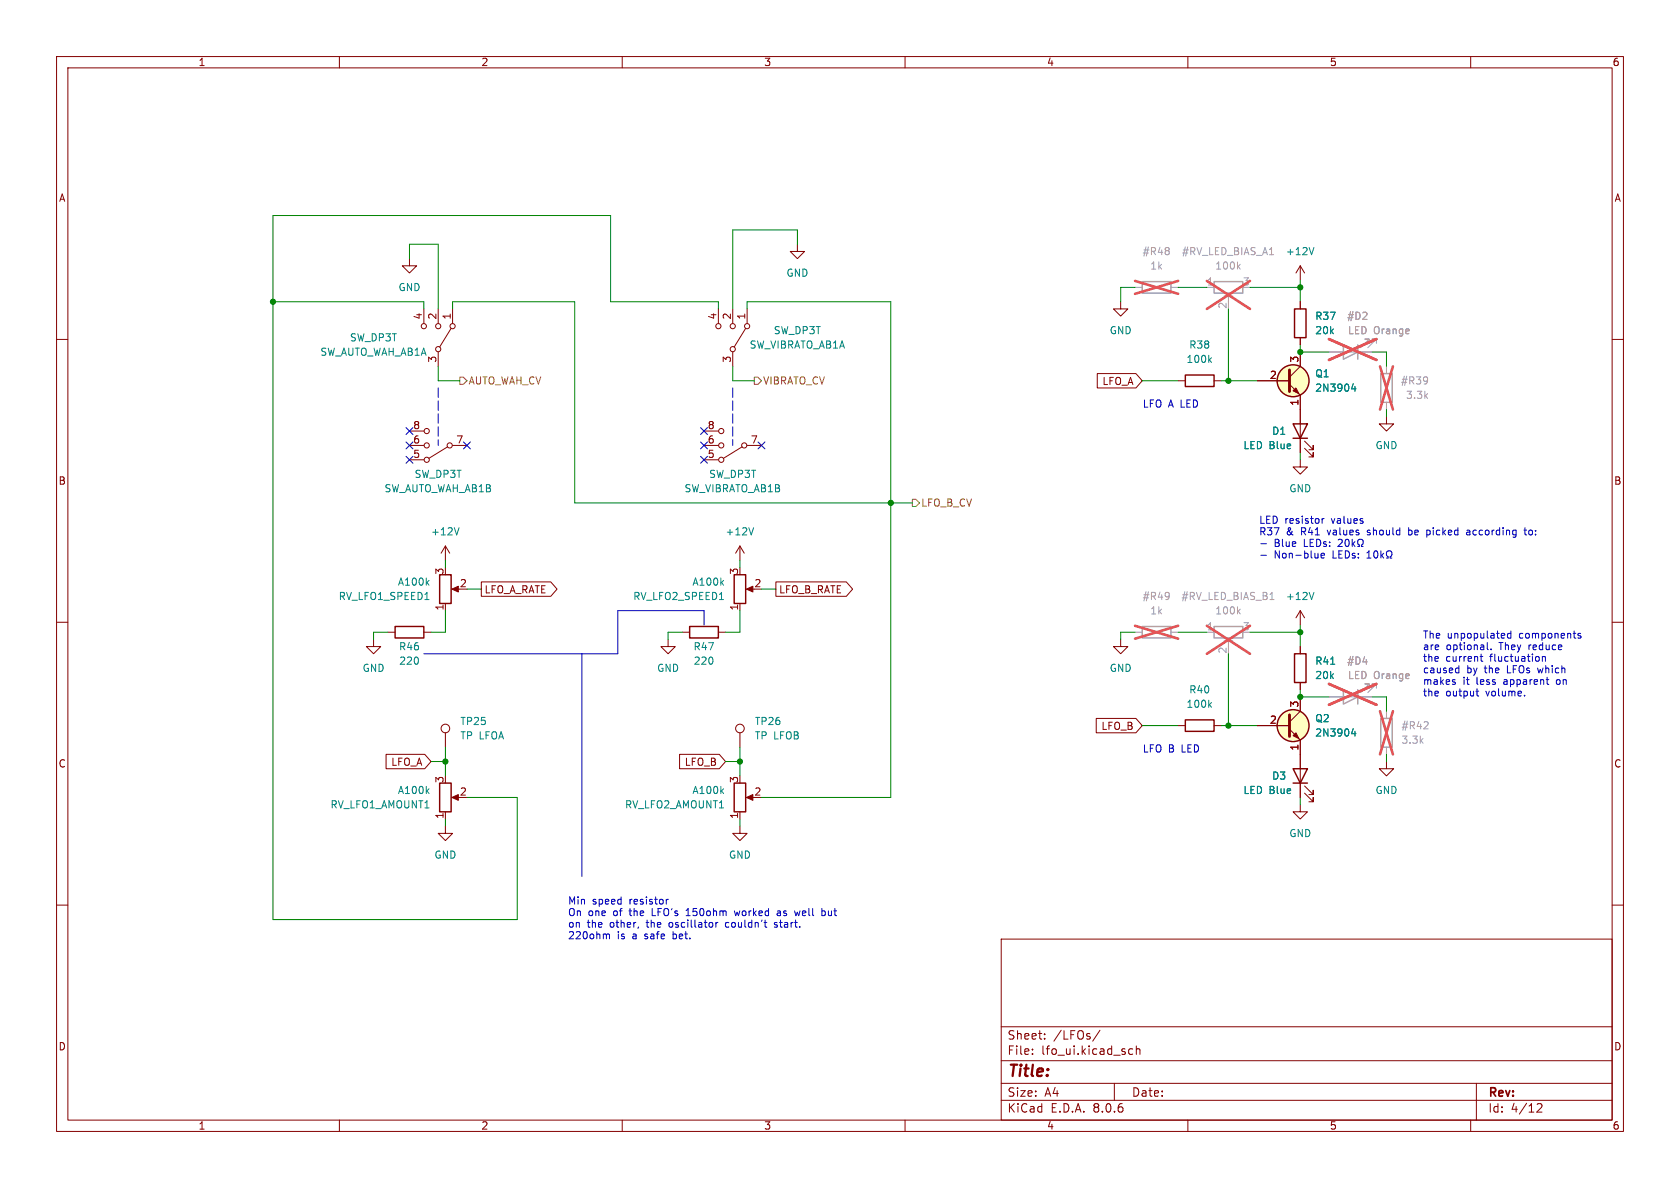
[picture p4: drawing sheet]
<svg xmlns="http://www.w3.org/2000/svg" width="297mm" height="210mm" viewBox="0 0 297 210" stroke-linecap="round" stroke-linejoin="round" font-family="sans-serif">
<g fill="none" stroke="#840000" stroke-width=".18">
<path d="M10 10h277v190h-277zM12 12h273v186h-273zM60 10v2M110 10v2M160 10v2M210 10v2M260 10v2M10 60h2M72.4 45.7v1.3h1.3l-1.3 1.3-1.3-1.3h1.3M74.9 54.6v2.6M77.5 54.6v2.6M79.8 58l-2.1 3.3"/>
<path d="M80 54.6v2.6M127 54.6v2.6M129.5 54.6v2.6M131.8 58l-2 3.3M132.1 54.6v2.6M141 43.2v1.3h1.2l-1.2 1.2-1.3-1.2h1.3M198.1 53.3v1.3h1.3l-1.3 1.3-1.3-1.3h1.3M229.9 47v2.5M229.9 53.3v1.3M229.9 59.7v1.3M229.9 47l-.8 1.3M229.9 47l.7 1.3"/>
<path d="M285 60h2M72.4 78.7h2.5M72.4 76.2h2.5M77.5 62.2v2.6M79.1 79l-3.3 2M80 78.7h2.5M124.5 78.7h2.5M124.5 76.2h2.5M129.5 62.2v2.6M131.2 79l-3.3 2M132.1 78.7h2.5M194 66h6.8l1.1 1.3-1.1 1.3h-6.8z"/>
<path d="M208.3 67.3h1.2M214.6 67.3h1.3M222.2 67.3h5.8M228 67.9l1.9 2v10.1M229.9 62.2v2.6l-1.9 1.9M230.6 79.2l1.6 1.6v-.8v.8h-.8M230.6 78l1.6 1.5v-.8v.8h-.8M245.1 73.7v1.2h1.3l-1.3 1.3-1.3-1.3h1.3M72.4 81.3h2.5M78.7 96.5v2.6M78.7 96.5l-.7 1.3M78.7 96.5l.8 1.3"/>
<path d="M124.5 81.3h2.5M130.8 96.5v2.6M130.8 96.5l-.8 1.3M130.8 96.5l.8 1.3M229.9 81.3v1.3h1.2l-1.2 1.2-1.3-1.2h1.3M10 110h2M66 113v1.3h1.3l-1.3 1.3-1.2-1.3h1.2M68.6 111.8h1.2M74.9 111.8h1.3M78.7 106.7v1.3M80.3 104.1h1M85.1 102.9h12.3l1.1 1.2-1.1 1.3h-12.3z"/>
<path d="M118.1 113v1.3h1.3l-1.3 1.3-1.3-1.3h1.3M120.6 111.8h1.3M127 111.8h1.3M130.8 106.7v1.3M132.3 104.1h1M137.2 102.9h12.4l1.1 1.2-1.1 1.3h-12.4zM198.1 113v1.3h1.3l-1.3 1.3-1.3-1.3h1.3M229.9 108l-.8 1.2M229.9 108v2.5M229.9 114.3v1.3M229.9 108l.7 1.2M285 110h2"/>
<path d="M68.3 133.3h6.8l1.1 1.3-1.1 1.3h-6.8zM78.7 129.5v2.6M120.1 133.3h7.1l1.1 1.3-1.1 1.3h-7.1zM130.8 129.5v2.6M193.8 127h7l1.1 1.3-1.1 1.2h-7zM208.3 128.3h1.2M214.6 128.3h1.3M222.2 128.3h5.8M228 128.9l1.9 1.9v10.2M229.9 120.7v1.2M229.9 123.2v2.5l-1.9 1.9M230.6 138.9l1.6 1.6v-.8v.8h-.8"/>
<path d="M245.1 134.6v1.3h1.3l-1.3 1.3-1.3-1.3h1.3M10 160h2M78.7 146.1v1.2h1.3l-1.3 1.3-1.2-1.3h1.2M78.7 143.5v1.3M80.3 141h1M130.8 146.1v1.2h1.3l-1.3 1.3-1.3-1.3h1.3M130.8 143.5v1.3M132.3 141h1M229.9 142.2v1.3h1.2l-1.2 1.3-1.3-1.3h1.3M230.6 140.2l1.6 1.5v-.7v.7h-.8M285 160h2M177 166h108v32h-108z"/>
<path d="M60 198v2M110 198v2M160 198v2M177 194.5h108M177 191.5h108M177 187.5h108M177 181.5h108M182.5 186.3v.1M182.5 185.5v.1M184.7 183.6v.1M184.7 182.8v.1M194.5 182.1l-1.3 2"/>
<path d="M197 191.5v3M199.5 186.1l.3 .3 .4-.1M200.2 185.5l-.4-.1-.3 .3M200.9 185.5l.2-.1 .4 .1v.9M200.9 184.9v1.5M210 198v2M260 198v2M261 191.5v6.5M271.7 195.2l.6-.1 .2 .1 .1 .3-.9 1.1h.9"/>
<circle cx="74.9" cy="57.7" r=".46"/>
<circle cx="77.5" cy="57.7" r=".46"/>
<circle cx="80" cy="57.7" r=".46"/>
<circle cx="127" cy="57.7" r=".46"/>
<circle cx="129.5" cy="57.7" r=".46"/>
<circle cx="132.1" cy="57.7" r=".46"/>
<circle cx="75.4" cy="78.7" r=".46"/>
<circle cx="75.4" cy="76.2" r=".46"/>
<circle cx="77.5" cy="61.7" r=".46"/>
<circle cx="79.5" cy="78.7" r=".46"/>
<circle cx="127.5" cy="78.7" r=".46"/>
<circle cx="127.5" cy="76.2" r=".46"/>
<circle cx="129.5" cy="61.7" r=".46"/>
<circle cx="131.6" cy="78.7" r=".46"/>
<circle cx="75.4" cy="81.3" r=".46"/>
<circle cx="127.5" cy="81.3" r=".46"/>
<circle cx="78.7" cy="128.8" r=".76"/>
<circle cx="130.8" cy="128.8" r=".76"/>
</g>
<g fill="none" stroke="#840000" stroke-width=".25">
<path d="M228.9 54.6h2v5.1h-2zM209.5 66.3h5.1v2h-5.1zM228.6 74.9h2.5l-1.2 2.6zM228.6 77.5h2.5M69.8 110.7h5.1v2.1h-5.1zM77.7 101.6h2.1v5.1h-2.1zM121.9 110.7h5.1v2.1h-5.1zM129.8 101.6h2v5.1h-2zM228.9 115.6h2v5.1h-2zM77.7 138.4h2.1v5.1h-2.1zM129.8 138.4h2v5.1h-2zM209.5 127.3h5.1v2h-5.1z"/>
<path d="M228.6 135.9h2.5l-1.2 2.5zM228.6 138.4h2.5"/>
<circle cx="228.6" cy="67.3" r="2.82"/>
<circle cx="228.6" cy="128.3" r="2.82"/>
</g>
<g fill="none" stroke="#008484" stroke-width=".18">
<path d="M232.3 43.8l-.4 1.2M213.8 63.6l.4 .5M214.2 63.2l-.5 .5M239.2 67.8l-.3 .9h.8M239.5 68.3v.9M81.2 93.3l-.5 1.3M133.2 93.3l-.4 1.3M232.3 104.7l-.4 1.3M235.2 117.4h.8M213.8 124.6l.4 .4M214.2 124.2l-.5 .5M239.2 128.8l-.3 .9h.8"/>
<path d="M239.5 129.3v.8"/>
</g>
<g fill="none" stroke="#a1a1a1" stroke-width=".18">
<path d="M200.7 50.8h1.2M206.6 43.9v.3M206.6 44.4v.5M207 50.8h1.3M213.4 50.8h1.2M216.4 52.3h1.5M217.2 52.3v1M218.9 47.1l.4 .5M219.3 46.7l-.5 .5M224.4 45h.8M234.9 62.2h7.7M242.1 60.7v-.8h-.8h.8l-1.6 1.6"/>
<path d="M243.3 60.7v-.8h-.7h.7l-1.5 1.6M245.1 64.8v1.2M245.1 71.1v1.3M252.3 66.7v.9M252.4 67.2l-.1 .1M200.7 111.8h1.2M206.6 104.8v.9M206.7 105.3l-.1 .1M207 111.8h1.3M213.4 111.8h1.2M216.4 113.3h1.5M217.2 113.3v1"/>
<path d="M218.9 108l.4 .5M219.3 107.7l-.5 .5M224.5 106h.7M234.9 123.2h7.7M242.1 121.7v-.8h-.8h.8l-1.6 1.5M243.3 121.7v-.8h-.7h.7l-1.5 1.5M245.1 125.7v1.3M245.1 132.1v1.3M251.7 128.8h.8M252.4 127.7v.4"/>
</g>
<path d="M201.9 49.8h5.1v2h-5.1zM214.6 49.8h5.1v2h-5.1zM237.5 61l2.5 1.2-2.5 1.3zM240 61v2.5M244.1 66h2v5.1h-2zM201.9 110.7h5.1v2.1h-5.1zM214.6 110.7h5.1v2.1h-5.1zM237.5 121.9l2.5 1.3-2.5 1.3zM240 121.9v2.6M244.1 127h2v5.1h-2z" fill="none" stroke="#a1a1a1" stroke-width=".25"/>
<g fill="none" stroke="#e65255" stroke-width=".46">
<path d="M200.7 49.7l7.6 2.2M208.3 49.7l-7.6 2.2M213.4 49.7l7.6 4.9M221 49.7l-7.6 4.9M234.9 59.9l8.4 3.7M243.3 59.9l-8.4 3.7M244 64.8l2.3 7.6M246.3 64.8l-2.3 7.6M200.7 110.6l7.6 2.3M208.3 110.6l-7.6 2.3M213.4 110.6l7.6 5M221 110.6l-7.6 5"/>
<path d="M234.9 120.9l8.4 3.7M243.3 120.9l-8.4 3.7M244 125.7l2.3 7.7M246.3 125.7l-2.3 7.7"/>
</g>
<g fill="#ffffc2" stroke="#ffffc2" stroke-width=".18">
<circle cx="228.6" cy="128.3" r="2.82"/>
<circle cx="228.6" cy="67.3" r="2.82"/>
</g>
<path d="M228 65.4v3.8M228 126.4v3.8" fill="none" stroke="#840000" stroke-width=".51"/>
<g fill="#840000" stroke="#840000" stroke-width=".18">
<path d="M228.6 130l.5-.5 .5 1.1z"/>
<path d="M228.6 69.1l.5-.5 .5 1z"/>
<path d="M79.9 104.1l1.1-.5v1z"/>
<path d="M132 141l1.1-.5v1z"/>
<path d="M79.9 141l1.1-.5v1z"/>
<path d="M132 104.1l1.1-.5v1z"/>
</g>
<path d="M81.3 66.7h.6l.6 .6-.6 .6h-.6zM133.3 66.7h.7l.6 .6-.6 .6h-.7zM161.3 88.3h.6l.7 .6-.7 .6h-.6z" fill="none" stroke="#848400" stroke-width=".18"/>
<g fill="none" stroke="#0000c2" stroke-width=".18">
<path d="M222.9 96.1h1M222.9 98.2h1M233 97.8v.8M233 98.5l-.1 .1M233.6 98.2l.6-.1-.1-.2-.4-.1-.1 .2v.6h.5M233.7 91.7v.8M234.1 91.7l-.4 .2M236.8 95.3l-.2 .2M237.1 95.3l.2 .3-.1 .3-.7 .7h.8M238.1 95.3a.72 .72 0 0 0 .1 1.3 .79 .79 0 0 0 0-1.3M239.1 95.3v1.3M239.2 96.1l.3 .5"/>
<path d="M239.5 95.8l-.4 .4M240.4 95.3l-.2 .1a.58 .58 0 0 0 .1 1v.2h-.3M240.6 95.3l.2 .1a.58 .58 0 0 1-.1 1v.2h.3M241.7 98.6h.7M241.7 97.7l.3-.3v1.2M243 97.5l.2-.1a.68 .68 0 0 1 .4 .6 .68 .68 0 0 1-.4 .6l-.2-.1-.1-.3zM244.1 97.4v1.2M244.3 98.2l.3 .4M244.6 97.8l-.5 .5M245.1 98.6h.3v-.2a.54 .54 0 0 1-.3-.7 .54 .54 0 0 1 .8-.3 .58 .58 0 0 1-.1 1v.2h.3M249 93.3v1.3M249 94.5l.2 .1"/>
<path d="M249.2 93.7l-.2 .1M252.2 93.7v1.3M252.2 94.5l.4 .1M252.6 93.7l-.4 .1M259.3 93.8h.5M259.9 94l-.5 .1-.1 .2 .1 .3 .5-.1M269.4 93.7h.5M269.6 93.3v1.1l.3 .2M102.9 115.6v39.3M124.5 110.5v-2.5h-15.3v7.6h-34.3M257.5 118.1l.4 .1M257.9 117.7v1.2"/>
<path d="M257.9 118.9h-.4M261.7 116.1h.4M261.8 115.6v1.1l.3 .2M262.9 113.6v1.1l.2 .2M263.6 114.7v.2M267.1 111.5v1.3M267.1 112h-.4l-.2 .2 .1 .5h.5M272.1 116.2v.6M272.7 116.2l.1-.1h.3l.1 .8M272.7 116.1v.8M279.4 112h-.3l-.1 .1v.2l.4 .1v.3h-.4M257.1 120.6l.2 .1-.2 .3"/>
<path d="M257.1 120.1l.1 .1M260.9 122.2h.5M261.1 121.8v1l.3 .2M269.5 122.9v.1M273.3 120.1h.5M273.6 120.9l.2 .1M118.1 159l-.3 .2M107.2 165.3l.2-.2 .3 .1v.8M121.3 161.9h.7M121.5 160.8l-.2 .2M126.6 163.1v.8M126.9 163.1l-.3 .2"/>
<path d="M128.5 163.1l-.3 .2v.4l.3 .2M129.8 161l.3 .9 .2-.6M135.1 163.1h.5M135.4 163.9h.2M136.9 163.9h.4M137.3 163.1l-.4 .1 .1 .2 .3 .1M137.4 161.1h.5M138 161.3l-.4 .1-.2 .2 .2 .3 .4-.1M141.4 161l-.2 .9-.3-.6-.2 .6M145.3 161.1l.4-.1 .2 .3-.1 .5h-.5"/>
</g>
<path d="M77.5 68.6v10.1M129.5 68.6v10.1" fill="none" stroke="#0000c2" stroke-width=".18" stroke-dasharray="1.7 .6"/>
<g fill="none" stroke="#008400" stroke-width=".18">
<path d="M48.3 53.3h26.6v1.3M72.4 45.7v-2.5h5.1v11.4M80 54.6v-1.3h21.6v35.6h59.7M127 54.6v-1.3h-19.1v-15.2h-59.6v124.5h43.1v-21.6h-8.9M132.1 54.6v-1.3h25.4v87.7h-22.9M141 43.2v-2.6h-11.5v14M200.7 50.8h-2.6v2.5M208.3 50.8h5.1M217.2 54.6v12.7M221 50.8h8.9M229.9 49.5v3.8M77.5 64.8v2.5h3.8"/>
<path d="M129.5 64.8v2.5h3.8M201.9 67.3h6.4M215.9 67.3h6.3M229.9 61v1.2h5M242.6 62.2h2.5v2.6M245.1 72.4v1.3M78.7 99.1v1.2M130.8 99.1v1.2M229.9 80v1.3M68.6 111.8h-2.6v1.2M78.7 108v3.8h-2.5M82.5 104.1h2.6"/>
<path d="M120.6 111.8h-2.5v1.2M130.8 108v3.8h-2.5M134.6 104.1h2.6M200.7 111.8h-2.6v1.2M208.3 111.8h5.1M217.2 115.6v12.7M221 111.8h8.9M229.9 110.5v3.8M76.2 134.6h2.5M78.7 132.1v5.1M128.3 134.6h2.5M130.8 132.1v5.1"/>
<path d="M201.9 128.3h6.4M215.9 128.3h6.3M229.9 121.9v1.3h5M242.6 123.2h2.5v2.5M245.1 133.4v1.2M78.7 144.8v1.3M130.8 144.8v1.3M229.9 141v1.2"/>
</g>
<g fill="none" stroke="#000084" stroke-width=".18">
<path d="M71.8 78.1l1.2 1.2M71.8 75.6l1.2 1.2M73 78.1l-1.2 1.2M73 75.6l-1.2 1.2M81.9 78.1l1.3 1.2M83.2 78.1l-1.3 1.2M123.9 78.1l1.2 1.2M123.9 75.6l1.2 1.2M125.1 78.1l-1.2 1.2M125.1 75.6l-1.2 1.2M134 78.1l1.2 1.2M135.2 78.1l-1.2 1.2"/>
<path d="M71.8 80.7l1.2 1.2M73 80.7l-1.2 1.2M123.9 80.7l1.2 1.2M125.1 80.7l-1.2 1.2"/>
</g>
<g fill="#008400" stroke="#008400" stroke-width=".18">
<circle cx="48.3" cy="53.3" r=".46"/>
<circle cx="157.5" cy="88.9" r=".46"/>
<circle cx="229.9" cy="111.8" r=".46"/>
<circle cx="217.2" cy="128.3" r=".46"/>
<circle cx="130.8" cy="134.6" r=".46"/>
<circle cx="78.7" cy="134.6" r=".46"/>
<circle cx="229.9" cy="62.2" r=".46"/>
<circle cx="229.9" cy="50.8" r=".46"/>
<circle cx="217.2" cy="67.3" r=".46"/>
<circle cx="229.9" cy="123.2" r=".46"/>
</g>
<text font-size="2.8" fill="#840000" x="178" y="190.9">Title:</text>
<g font-size="2.1" fill="#840000">
<text x="178" y="184">Sheet:</text>
<text x="186.2" y="184">/LFOs/</text>
<text x="178" y="186.7">File:</text>
<text x="184.1" y="186.7">lfo_ui.kicad_sch</text>
<text x="178" y="196.9">KiCad</text>
<text x="178" y="194.1">Size:</text>
<text x="184.7" y="194.1">A4</text>
<text x="185.7" y="196.9">E.D.A.</text>
<text x="193.3" y="196.9">8.0.6</text>
<text x="200" y="194.1">Date:</text>
<text x="263" y="194.3">Rev:</text>
<text x="263" y="196.9">Id:</text>
<text x="267.1" y="196.9">4/12</text>
</g>
<g font-size="1.8" fill="#840000">
<text x="35" y="11.9">1</text>
<text x="85" y="11.9">2</text>
<text x="135" y="11.9">3</text>
<text x="185" y="11.9">4</text>
<text x="235" y="11.9">5</text>
<text x="285" y="11.9">6</text>
<text x="10.3" y="35.9">A</text>
<text x="285.3" y="35.9">A</text>
<text x="74.7" y="56.6" transform="rotate(-90 74.7 56.6)">4</text>
<text x="77.2" y="56.6" transform="rotate(-90 77.2 56.6)">2</text>
<text x="79.8" y="56.6" transform="rotate(-90 79.8 56.6)">1</text>
<text x="126.7" y="56.6" transform="rotate(-90 126.7 56.6)">4</text>
<text x="129.3" y="56.6" transform="rotate(-90 129.3 56.6)">2</text>
<text x="131.8" y="56.6" transform="rotate(-90 131.8 56.6)">1</text>
<text x="77.2" y="64.2" transform="rotate(-90 77.2 64.2)">3</text>
<text x="129.3" y="64.2" transform="rotate(-90 129.3 64.2)">3</text>
<text x="229.6" y="64.2" transform="rotate(-90 229.6 64.2)">3</text>
<text x="194.8" y="68.3">LFO_A</text>
<text x="224.4" y="67.1">2</text>
<text x="229.6" y="71.8" transform="rotate(-90 229.6 71.8)">1</text>
<text x="73" y="75.9">8</text>
<text x="125" y="75.9">8</text>
<text x="73" y="81">5</text>
<text x="73" y="78.5">6</text>
<text x="80.6" y="78.5">7</text>
<text x="125" y="81">5</text>
<text x="125" y="78.5">6</text>
<text x="132.6" y="78.5">7</text>
<text x="10.3" y="85.9">B</text>
<text x="285.3" y="85.9">B</text>
<text x="78.5" y="101.7" transform="rotate(-90 78.5 101.7)">3</text>
<text x="130.6" y="101.7" transform="rotate(-90 130.6 101.7)">3</text>
<text x="81.2" y="103.9">2</text>
<text x="85.6" y="105.1">LFO_A_RATE</text>
<text x="133.3" y="103.9">2</text>
<text x="137.6" y="105.1">LFO_B_RATE</text>
<text x="78.5" y="108" transform="rotate(-90 78.5 108)">1</text>
<text x="130.6" y="108" transform="rotate(-90 130.6 108)">1</text>
<text x="229.6" y="125.2" transform="rotate(-90 229.6 125.2)">3</text>
<text x="194.6" y="129.2">LFO_B</text>
<text x="224.4" y="128">2</text>
<text x="10.3" y="135.9">C</text>
<text x="69.1" y="135.6">LFO_A</text>
<text x="121" y="135.6">LFO_B</text>
<text x="229.6" y="132.8" transform="rotate(-90 229.6 132.8)">1</text>
<text x="285.3" y="135.9">C</text>
<text x="78.5" y="138.5" transform="rotate(-90 78.5 138.5)">3</text>
<text x="81.2" y="140.7">2</text>
<text x="130.6" y="138.5" transform="rotate(-90 130.6 138.5)">3</text>
<text x="133.3" y="140.7">2</text>
<text x="78.5" y="144.9" transform="rotate(-90 78.5 144.9)">1</text>
<text x="130.6" y="144.9" transform="rotate(-90 130.6 144.9)">1</text>
<text x="10.3" y="185.9">D</text>
<text x="285.3" y="185.9">D</text>
<text x="35" y="199.9">1</text>
<text x="85" y="199.9">2</text>
<text x="135" y="199.9">3</text>
<text x="185" y="199.9">4</text>
<text x="235" y="199.9">5</text>
<text x="285" y="199.9">6</text>
</g>
<g font-size="1.8" fill="#a1a1a1">
<text x="201.9" y="45.3">#R48</text>
<text x="203.2" y="47.9">1k</text>
<text x="208.8" y="45.3">#RV_LED_BIAS_A1</text>
<text x="214.7" y="47.9">100k</text>
<text x="213.3" y="50.5">1</text>
<text x="219.6" y="50.5">3</text>
<text x="216.9" y="54.7" transform="rotate(-90 216.9 54.7)">2</text>
<text x="238.1" y="56.7">#D2</text>
<text x="238.2" y="59.3">LED Orange</text>
<text x="247.6" y="68.2">#R39</text>
<text x="248.5" y="70.7">3.3k</text>
<text x="201.9" y="106.3">#R49</text>
<text x="208.8" y="106.3">#RV_LED_BIAS_B1</text>
<text x="203.2" y="108.8">1k</text>
<text x="213.3" y="111.5">1</text>
<text x="214.7" y="108.8">100k</text>
<text x="219.6" y="111.5">3</text>
<text x="216.9" y="115.6" transform="rotate(-90 216.9 115.6)">2</text>
<text x="238.1" y="117.7">#D4</text>
<text x="238.2" y="120.2">LED Orange</text>
<text x="247.7" y="131.7">3.3k</text>
<text x="247.7" y="129.1">#R42</text>
</g>
<g font-size="1.8" fill="#008484">
<text x="227.2" y="45.3">+12V</text>
<text x="70.4" y="51.7">GND</text>
<text x="138.9" y="49.1">GND</text>
<text x="136.7" y="59.3">SW_DP3T</text>
<text x="196.1" y="59.3">GND</text>
<text x="232.4" y="59.3">20k</text>
<text x="232.4" y="56.7">R37</text>
<text x="56.5" y="63.1">SW_AUTO_WAH_AB1A</text>
<text x="61.8" y="60.6">SW_DP3T</text>
<text x="132.4" y="61.8">SW_VIBRATO_AB1A</text>
<text x="209.7" y="64.4">100k</text>
<text x="210.1" y="61.8">R38</text>
<text x="232.4" y="66.9">Q1</text>
<text x="232.4" y="69.4">2N3904</text>
<text x="224.8" y="77.1">D1</text>
<text x="219.7" y="79.6">LED Blue</text>
<text x="243.1" y="79.6">GND</text>
<text x="67.9" y="87.2">SW_AUTO_WAH_AB1B</text>
<text x="73.2" y="84.7">SW_DP3T</text>
<text x="120.9" y="87.2">SW_VIBRATO_AB1B</text>
<text x="125.3" y="84.7">SW_DP3T</text>
<text x="227.8" y="87.2">GND</text>
<text x="76.1" y="94.8">+12V</text>
<text x="128.2" y="94.8">+12V</text>
<text x="59.8" y="106.3">RV_LFO1_SPEED1</text>
<text x="70.2" y="103.7">A100k</text>
<text x="111.8" y="106.3">RV_LFO2_SPEED1</text>
<text x="122.3" y="103.7">A100k</text>
<text x="227.2" y="106.3">+12V</text>
<text x="64" y="119">GND</text>
<text x="70.4" y="115.2">R46</text>
<text x="70.5" y="117.7">220</text>
<text x="116.1" y="119">GND</text>
<text x="122.5" y="115.2">R47</text>
<text x="122.5" y="117.7">220</text>
<text x="196.1" y="119">GND</text>
<text x="232.4" y="117.7">R41</text>
<text x="209.7" y="125.3">100k</text>
<text x="210.1" y="122.8">R40</text>
<text x="232.4" y="120.2">20k</text>
<text x="81.3" y="128.4">TP25</text>
<text x="81.3" y="130.9">TP LFOA</text>
<text x="133.4" y="128.4">TP26</text>
<text x="133.4" y="130.9">TP LFOB</text>
<text x="232.4" y="127.9">Q2</text>
<text x="232.4" y="130.4">2N3904</text>
<text x="58.3" y="143.1">RV_LFO1_AMOUNT1</text>
<text x="70.2" y="140.6">A100k</text>
<text x="110.4" y="143.1">RV_LFO2_AMOUNT1</text>
<text x="122.3" y="140.6">A100k</text>
<text x="219.7" y="140.6">LED Blue</text>
<text x="224.8" y="138">D3</text>
<text x="243.1" y="140.6">GND</text>
<text x="227.8" y="148.2">GND</text>
<text x="76.7" y="152">GND</text>
<text x="128.8" y="152">GND</text>
</g>
<g font-size="1.8" fill="#848400">
<text x="82.7" y="68.2">AUTO_WAH_CV</text>
<text x="134.8" y="68.2">VIBRATO_CV</text>
<text x="162.8" y="89.8">LFO_B_CV</text>
</g>
<g font-size="1.8" fill="#0000c2">
<text x="201.9" y="72.1">LFO A LED</text>
<text x="222.5" y="92.7">LED resistor</text>
<text x="222.5" y="94.7">R37</text>
<text x="227.4" y="94.7">&amp;</text>
<text x="230.1" y="94.7">R41</text>
<text x="235" y="94.7">values</text>
<text x="235.5" y="92.7">values</text>
<text x="242.2" y="94.7">should</text>
<text x="249.6" y="94.7">be</text>
<text x="253.1" y="94.7">picked</text>
<text x="260.3" y="94.7">according</text>
<text x="270.8" y="94.7">to:</text>
<text x="225.2" y="96.8">Blue</text>
<text x="225.2" y="98.8">Non-blue</text>
<text x="230.6" y="96.8">LEDs:</text>
<text x="235.7" y="98.8">LEDs:</text>
<text x="251.5" y="113">The</text>
<text x="255.8" y="113">unpopulated</text>
<text x="268.7" y="113">components</text>
<text x="251.5" y="115">are</text>
<text x="251.5" y="117.1">the</text>
<text x="251.5" y="119.1">caused</text>
<text x="255.6" y="117.1">current</text>
<text x="255.7" y="115">optional.</text>
<text x="259.3" y="119.1">by</text>
<text x="262.6" y="119.1">the</text>
<text x="263.5" y="117.1">fluctuation</text>
<text x="265.2" y="115">They</text>
<text x="266.7" y="119.1">LFOs</text>
<text x="270.5" y="115">reduce</text>
<text x="272.4" y="119.1">which</text>
<text x="251.5" y="121.1">makes</text>
<text x="251.5" y="123.2">the</text>
<text x="255.6" y="123.2">output</text>
<text x="258.6" y="121.1">it</text>
<text x="261.1" y="121.1">less</text>
<text x="262.8" y="123.2">volume.</text>
<text x="266.1" y="121.1">apparent</text>
<text x="275.6" y="121.1">on</text>
<text x="201.9" y="133.1">LFO B</text>
<text x="209" y="133.1">LED</text>
<text x="100.3" y="160">Min</text>
<text x="104.7" y="160">speed</text>
<text x="111.4" y="160">resistor</text>
<text x="100.3" y="162">On</text>
<text x="100.3" y="164.1">on</text>
<text x="100.3" y="166.1">220ohm</text>
<text x="103.8" y="164.1">the</text>
<text x="104" y="162">one</text>
<text x="107.9" y="164.1">other,</text>
<text x="108.5" y="162">of</text>
<text x="109.1" y="166.1">is</text>
<text x="111.6" y="162">the</text>
<text x="111.9" y="166.1">a</text>
<text x="114.2" y="166.1">safe</text>
<text x="114.6" y="164.1">the</text>
<text x="115.7" y="162">LFO's</text>
<text x="118.7" y="164.1">oscillator</text>
<text x="119.4" y="166.1">bet.</text>
<text x="122" y="162">150ohm</text>
<text x="128.9" y="164.1">couldn't</text>
<text x="130.8" y="162">worked</text>
<text x="137.8" y="164.1">start.</text>
<text x="138.5" y="162">as</text>
<text x="141.8" y="162">well</text>
<text x="146.7" y="162">but</text>
</g>
</svg>
